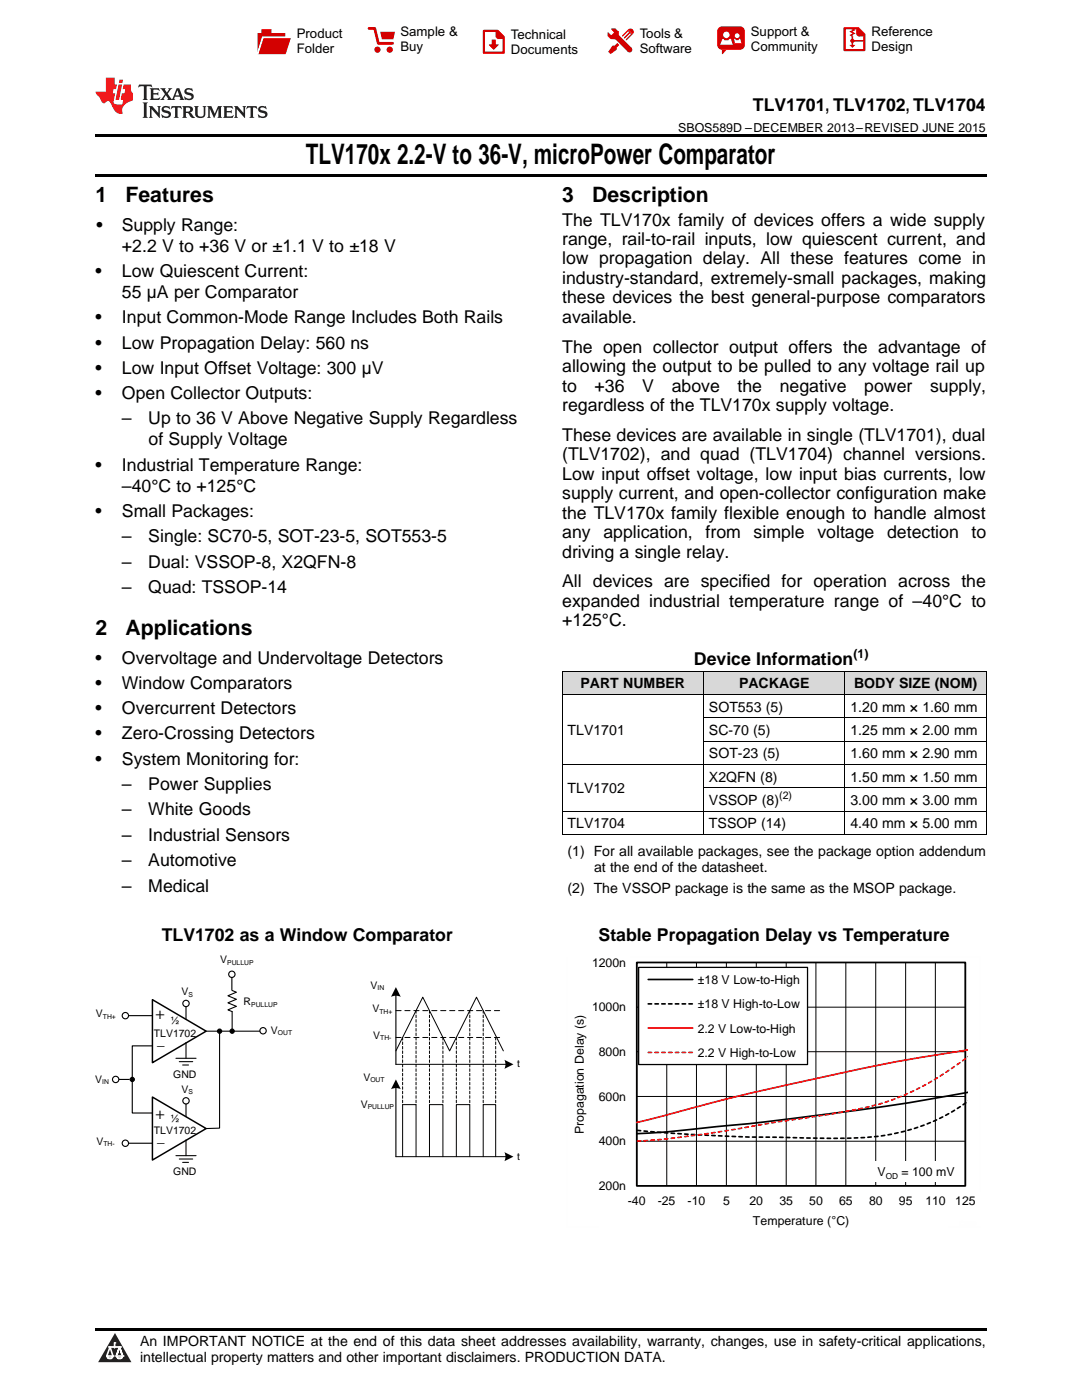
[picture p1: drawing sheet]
<svg xmlns="http://www.w3.org/2000/svg" width="216mm" height="279mm" viewBox="0 0 216 279" stroke-linecap="round" stroke-linejoin="round" font-family="sans-serif">
<g fill="#d8d8d8">
<path d="M112.2 134h28.2v4.6h-28.2z"/>
<path d="M140.4 134h28.2v4.6h-28.2z"/>
<path d="M168.6 134h28.2v4.6h-28.2z"/>
</g>
<path d="M22.9 266l3.3 5.9h-6.6z" fill="#231f20"/>
<path d="M21.3 270.6h1.2l-.3 .5h-.3a.53 .53 0 0 1-.6-.5z" fill-rule="evenodd" fill="#fff"/>
<path d="M21.3 270.6h1.2l-.3 .5h-.3a.53 .53 0 0 1-.6-.5z" fill="none" stroke="#231f20" stroke-width=".33"/>
<path d="M21.3 270.6l1.2 .1-.3 .4h-.5z" fill="none" stroke="#fff" stroke-width=".33"/>
<path d="M22.9 268.9h.1" fill="none" stroke="#fff" stroke-width=".33"/>
<path d="M22.9 268v.9z" fill="#fff"/>
<path d="M22.9 268v.9z" fill="none" stroke="#fff" stroke-width=".33"/>
<circle cx="22.9" cy="268" r=".16" fill="#fff"/>
<path d="M21.8 268.8h.1" fill="none" stroke="#fff" stroke-width=".33"/>
<path d="M21.8 268.8h2.2z" fill="#fff"/>
<path d="M21.8 268.8h2.2z" fill="none" stroke="#fff" stroke-width=".33"/>
<circle cx="24" cy="268.8" r=".16" fill="#fff"/>
<path d="M23.2 270.6h.1" fill="none" stroke="#fff" stroke-width=".33"/>
<path d="M23.8 268.8l-.6 1.8z" fill="#fff"/>
<path d="M23.8 268.8l-.6 1.8z" fill="none" stroke="#fff" stroke-width=".33"/>
<path d="M23.8 268.8l.7 1.8z" fill="#fff"/>
<path d="M23.8 268.8l.7 1.8z" fill="none" stroke="#fff" stroke-width=".33"/>
<path d="M24.4 270.6h.1" fill="none" stroke="#fff" stroke-width=".33"/>
<circle cx="21.3" cy="270.6" r=".16" fill="#fff"/>
<path d="M22 268.8l-.7 1.8z" fill="#fff"/>
<path d="M22 268.8l-.7 1.8z" fill="none" stroke="#fff" stroke-width=".33"/>
<path d="M22 268.8l.5 1.8z" fill="#fff"/>
<path d="M22 268.8l.5 1.8z" fill="none" stroke="#fff" stroke-width=".33"/>
<circle cx="22.5" cy="270.6" r=".16" fill="#fff"/>
<path d="M23.3 270.6h1.2a.63 .63 0 0 1-.6 .5 .63 .63 0 0 1-.6-.5z" fill-rule="evenodd" fill="#fff"/>
<path d="M23.3 270.6h1.2a.63 .63 0 0 1-.6 .5 .63 .63 0 0 1-.6-.5z" fill="none" stroke="#231f20" stroke-width=".33"/>
<path d="M23.3 270.6h1.2l-.4 .5h-.5z" fill="none" stroke="#fff" stroke-width=".33"/>
<path d="M23.2 270.6h.1" fill="none" stroke="#fff" stroke-width=".33"/>
<circle cx="24.5" cy="270.6" r=".16" fill="#fff"/>
<path d="M19 265.1h177.8v.5h-177.8z" fill="#000"/>
<g fill="none" stroke="#000" stroke-width=".2">
<path d="M127.1 192.1h65.5v44.5h-65.5zM133 192.1v44.5M139 192.1v44.5M144.9 192.1v44.5M150.9 192.1v44.5M156.9 192.1v44.5M162.8 192.1v44.5M168.8 192.1v44.5M174.7 192.1v44.5M180.7 192.1v44.5M186.6 192.1v44.5M127.1 218.8h65.5"/>
<path d="M127.1 209.9h65.5M127.1 201h65.5M127.1 227.8h65.5"/>
</g>
<path d="M127.1 192.1h65.5v44.6h-65.5zM193 218l-1.4 .3a683.1 683.1 0 0 1-53.8 7.1l-5.7 .6-5.1 .3" fill="none" stroke="#000" stroke-width=".34"/>
<path d="M127 225.6l7.8 .6 11.5 .6 13.8 .3a99.2 99.2 0 0 0 16.6-.5 36.6 36.6 0 0 0 16.3-6.8" fill="none" stroke="#000" stroke-width=".34" stroke-dasharray=".7 .7"/>
<path d="M193 209.5l-.4 .1a552.2 552.2 0 0 0-47.1 9.6l-18.5 4.8" fill="none" stroke="#f00" stroke-width=".34"/>
<path d="M127 227.8a239.2 239.2 0 0 0 28.4-3.9l4.7-.7a100.2 100.2 0 0 0 18.1-3.8 57.6 57.6 0 0 0 14.8-8.4" fill="none" stroke="#f00" stroke-width=".34" stroke-dasharray=".7 .7"/>
<path d="M127.4 193.1h33.8v19.4h-33.8z" fill-rule="evenodd" fill="#fff"/>
<path d="M127.4 193.1h33.7v19.4h-33.7z" fill="none" stroke="#000" stroke-width=".25"/>
<path d="M129.3 195.5h8.9" fill="none" stroke="#000" stroke-width=".34"/>
<path d="M129.3 200.3h8.9" fill="none" stroke="#000" stroke-width=".34" stroke-dasharray=".7 .7"/>
<path d="M129.3 205.2h8.9" fill="none" stroke="#f00" stroke-width=".34"/>
<path d="M129.3 210h8.9" fill="none" stroke="#f00" stroke-width=".34" stroke-dasharray=".7 .7"/>
<path d="M113.1 191v53.9M125.8 191h69.8M195.6 191v46.8M113.1 244.9h6.4M189.2 244.9h6.4" fill="none" stroke="#fefefe" stroke-width=".2" stroke-dasharray=".4 .1" stroke-linecap="butt"/>
<g fill="#fff">
<path d="M173.8 231.7h18.2v4.1h-18.2z" fill-rule="evenodd"/>
<path d="M70.1 219.4h10.5v2.1h-10.5z" fill-rule="evenodd"/>
</g>
<path d="M70.1 219.4h10.5v2.1h-10.5z" fill="none" stroke="#fff" stroke-width=".22"/>
<path d="M100.1 211.4h3.6v2h-3.6z" fill-rule="evenodd" fill="#fff"/>
<path d="M103.7 211.4h-3.6v2h3.6" fill="none" stroke="#fff" stroke-width=".22"/>
<path d="M100.1 229.8h3.6v2h-3.6z" fill-rule="evenodd" fill="#fff"/>
<path d="M103.7 229.8h-3.6v2h3.6" fill="none" stroke="#fff" stroke-width=".22"/>
<path d="M46.8 199h10.4v2h-10.4z" fill-rule="evenodd" fill="#fff"/>
<path d="M46.8 199h10.4v2h-10.4z" fill="none" stroke="#fff" stroke-width=".22"/>
<path d="M71.9 205.7h8.9v2h-8.9z" fill-rule="evenodd" fill="#fff"/>
<path d="M71.9 205.7h8.9v2h-8.9z" fill="none" stroke="#fff" stroke-width=".22"/>
<path d="M71.9 200.3h8.9v2.1h-8.9z" fill-rule="evenodd" fill="#fff"/>
<path d="M71.9 200.3h8.9v2.1h-8.9z" fill="none" stroke="#fff" stroke-width=".22"/>
<path d="M79 198.5v13.9" fill="none" stroke="#000" stroke-width=".22"/>
<path d="M79 197l1 1.9-.8-.2-1.2 .2z" fill-rule="evenodd" fill="#000"/>
<path d="M19 214.4h4.7v2h-4.7z" fill-rule="evenodd" fill="#fff"/>
<path d="M19 214.4h4.7v2h-4.7" fill="none" stroke="#fff" stroke-width=".22"/>
<path d="M19 226.8h7.5v2h-7.5z" fill-rule="evenodd" fill="#fff"/>
<path d="M19 226.8h7.5v2h-7.5" fill="none" stroke="#fff" stroke-width=".22"/>
<path d="M19 201.4h7.6v2h-7.6z" fill-rule="evenodd" fill="#fff"/>
<path d="M19 201.4h7.6v2h-7.6" fill="none" stroke="#fff" stroke-width=".22"/>
<path d="M52.4 204.7h7.5v2h-7.5z" fill-rule="evenodd" fill="#fff"/>
<path d="M52.4 204.7h7.5v2h-7.5z" fill="none" stroke="#fff" stroke-width=".22"/>
<path d="M30.4 218.9l10.7 6.3-10.7 6.3z" fill="#fff"/>
<path d="M30.4 218.9l10.7 6.3-10.7 6.3z" fill="none" stroke="#000" stroke-width=".3"/>
<circle cx="52.5" cy="205.7" r=".63" fill="#fff"/>
<circle cx="52.5" cy="205.7" r=".63" fill="none" stroke="#000" stroke-width=".22"/>
<circle cx="37.1" cy="219.7" r=".63" fill="#fff"/>
<g fill="none" stroke="#000" stroke-width=".22">
<path d="M37.1 220.3v2.5"/>
<circle cx="37.1" cy="219.7" r=".63"/>
</g>
<path d="M32.9 216.4h8.9v2h-8.9z" fill-rule="evenodd" fill="#fff"/>
<path d="M32.9 216.4h8.9v2h-8.9z" fill="none" stroke="#fff" stroke-width=".22"/>
<path d="M25.6 228.2h4.8" fill="none" stroke="#000" stroke-width=".22"/>
<circle cx="25" cy="228.2" r=".63" fill="#fff"/>
<circle cx="25" cy="228.2" r=".63" fill="none" stroke="#000" stroke-width=".22"/>
<path d="M30.4 199.5l10.7 6.3-10.7 6.3z" fill="#fff"/>
<path d="M30.4 199.5l10.7 6.3-10.7 6.3z" fill="none" stroke="#000" stroke-width=".3"/>
<circle cx="37.1" cy="200.3" r=".63" fill="#fff"/>
<g fill="none" stroke="#000" stroke-width=".22">
<path d="M37.1 200.9v2.5"/>
<circle cx="37.1" cy="200.3" r=".63"/>
</g>
<path d="M32.9 197h8.9v2h-8.9z" fill-rule="evenodd" fill="#fff"/>
<path d="M32.9 197h8.9v2h-8.9z" fill="none" stroke="#fff" stroke-width=".22"/>
<path d="M25.6 202.7h4.8" fill="none" stroke="#000" stroke-width=".22"/>
<circle cx="25" cy="202.7" r=".63" fill="#fff"/>
<g fill="none" stroke="#000" stroke-width=".22">
<path d="M23.7 215.4h2.1M26.4 215.4v6.7h4M30.4 208.7h-4v7.1"/>
<circle cx="25" cy="202.7" r=".63"/>
<circle cx="26.4" cy="215.4" r=".42"/>
</g>
<circle cx="26.4" cy="215.4" r=".42" fill="#000"/>
<circle cx="23.1" cy="215.4" r=".63" fill="#fff"/>
<circle cx="23.1" cy="215.4" r=".63" fill="none" stroke="#000" stroke-width=".22"/>
<path d="M79 209.7l5.4-10.7 5.3 10.7 5.4-10.7 5.3 10.7M79 212.4h22.1" fill="none" stroke="#000" stroke-width=".2"/>
<path d="M100.6 211.5l1.9 .9-1.9 .9 .3-1.1z" fill-rule="evenodd" fill="#000"/>
<path d="M79 201.7h21.4M79 207.1h21.4" fill="none" stroke="#000" stroke-width=".2" stroke-dasharray="1 .7"/>
<path d="M72.6 195.7h5.4v2h-5.4z" fill-rule="evenodd" fill="#fff"/>
<path d="M72.6 195.7h5.4v2h-5.4z" fill="none" stroke="#fff" stroke-width=".22"/>
<path d="M79 216.9v13.9" fill="none" stroke="#000" stroke-width=".22"/>
<g fill="#000">
<path d="M79 215.4l1 2-.8-.2-1.2 .2z" fill-rule="evenodd"/>
<path d="M100.6 229.9l1.9 .9-1.9 .9 .3-1z" fill-rule="evenodd"/>
</g>
<path d="M79 230.8h22.1" fill="none" stroke="#000" stroke-width=".2"/>
<path d="M71.3 214.1h6.7v2h-6.7z" fill-rule="evenodd" fill="#fff"/>
<path d="M71.3 214.1h6.7v2h-6.7z" fill="none" stroke="#fff" stroke-width=".22"/>
<path d="M80.3 230.8v-10.3h2.7v10.3M85.7 230.8v-10.3h2.7v10.3M91.1 230.8v-10.3h2.6v10.3M96.4 230.8v-10.3h2.5v10.3" fill="none" stroke="#000" stroke-width=".2"/>
<path d="M80.3 207.1v13.4M83 201.7v18.8M85.7 201.7v18.8M88.4 207.1v13.4M91.1 207.1v13.4M93.7 201.7v18.8M96.4 201.7v18.8M98.9 207.1v13.4" fill="none" stroke="#000" stroke-width=".2" stroke-dasharray=".5 .4"/>
<path d="M46.3 197.7l.9 .3-1.7 .7 1.7 .7-1.7 .7 1.7 .7-1.7 .7 .8 .4M41.1 205.8h2.7v19.3l-2.7 .1M43.8 205.8h8.1" fill="none" stroke="#000" stroke-width=".21"/>
<circle cx="46.3" cy="194.4" r=".63" fill="#fff"/>
<g fill="none" stroke="#000" stroke-width=".22">
<path d="M46.3 195.1v2.5"/>
<circle cx="46.3" cy="194.4" r=".63"/>
</g>
<path d="M42 190.7h10.5v1.9h-10.5z" fill-rule="evenodd" fill="#fff"/>
<path d="M42 190.7v1.9h10.5v-1.9" fill="none" stroke="#fff" stroke-width=".22"/>
<path d="M46.3 201.9v3.9" fill="none" stroke="#000" stroke-width=".21"/>
<g fill="#000">
<circle cx="43.8" cy="205.8" r=".42"/>
<circle cx="46.3" cy="205.8" r=".42"/>
</g>
<g fill="none" stroke="#000" stroke-width=".22">
<circle cx="43.8" cy="205.8" r=".42"/>
<circle cx="46.3" cy="205.8" r=".42"/>
</g>
<path d="M32.4 232.8h8.9v1.7h-8.9z" fill-rule="evenodd" fill="#fff"/>
<path d="M32.4 234.6v-1.8h8.9v1.8" fill="none" stroke="#fff" stroke-width=".22"/>
<path d="M35.1 230.6h4M35.8 231.3h2.7M36.4 232h1.2M37.1 227.5v3.1" fill="none" stroke="#000" stroke-width=".21"/>
<path d="M32.4 213.4h8.9v2h-8.9z" fill-rule="evenodd" fill="#fff"/>
<path d="M32.4 213.4h8.9v2h-8.9z" fill="none" stroke="#fff" stroke-width=".22"/>
<path d="M35.1 211.2h4M35.8 211.9h2.7M36.4 212.5h1.2M37.1 208.1v3.1" fill="none" stroke="#000" stroke-width=".21"/>
<path d="M112.2 138.6h84.6M112.2 133.9h84.6M112.2 133.9v32.7M140.4 133.9v32.7M168.6 133.9v32.7M196.8 133.9v32.7M112.2 152.6h84.6M140.4 157.2h56.4M140.4 147.9h56.4M140.4 143.2h56.4M112.2 166.5h84.6M112.2 161.9h84.6" fill="none" stroke="#000" stroke-width=".2"/>
<path d="M19 34.8h177.8v.5h-177.8zM19 26.8h177.8v.6h-177.8zM112.2 166.5l.1 .1zM168.5 166.5l.1 .1zM196.7 166.5l.1 .1z" fill="#000"/>
<path d="M27.7 16.9l-.1 .6 .6-.3h.5v.2v2.2l-.2 .4h1l-.2-.4v-2.2v-.2h.5l.6 .3-.2-.6zM29.9 17.6l.2 .4v1.6l-.2 .4h1.9l.1-.6a1.09 1.09 0 0 1-1.3 .1v-.6h.6l.4 .2v-.7l-.2 .2h-.8v-.6l.2-.1a1.01 1.01 0 0 1 1 .3l-.1-.6zM32 17.6l.9 1.2-1 1.2h.9l-.2-.3 .5-.7 .5 .7-.3 .3h1.7l-.2-.3 .1-.4h1l.1 .4-.2 .3h1l-.3-.4-.7-2h-.5l-1 2.2-.8-1.1 .9-1.1h-.9l.2 .2-.4 .7-.4-.7 .2-.2zM35.4 18l.4 1h-.8zM37 17.7a.66 .66 0 0 0-.2 .8 .66 .66 0 0 0 .6 .4l.7 .2 .1 .2a.8 .8 0 0 1-.7 .4 .8 .8 0 0 1-.7-.5l.1 .8 .2-.2a.94 .94 0 0 0 1.1 .1 .94 .94 0 0 0 .4-.9 1.48 1.48 0 0 0-1.3-.6v-.4a1.1 1.1 0 0 1 1.2 .2l-.2-.6-.2 .1-.5-.1zM28.5 20.4l.2 .4v2.3l-.2 .4h1l-.2-.4v-2.3l.2-.4zM29.7 21.2l.2 .4v1.5l-.2 .4h.8l-.3-.4 .1-1.3 1.6 1.8v-2l.2-.4h-.7l.2 .2v1.1l-1.2-1.3zM32.5 21.3a.66 .66 0 0 0-.2 .8 .66 .66 0 0 0 .6 .4l.6 .2 .2 .2a.8 .8 0 0 1-.8 .4 .8 .8 0 0 1-.7-.5l.2 .7 .2-.1a.94 .94 0 0 0 1 .1 .94 .94 0 0 0 .5-1 1.47 1.47 0 0 0-1.3-.6l-.1-.3a1.1 1.1 0 0 1 1.3 .2l-.2-.6-.2 .1-.5-.2zM34.3 21.2l-.2 .6a.64 .64 0 0 1 .8-.3v1.6l-.2 .4h1l-.3-.4 .1-1.6a.66 .66 0 0 1 .8 .3l-.2-.6zM36.3 21.2l.3 .4v1.5l-.3 .4h1l-.2-.2v-.7h.5l.1 .1a.8 .8 0 0 0 1.2 .7l-1-1a.62 .62 0 0 0 .6-.5 .62 .62 0 0 0-.6-.7zM37.1 21.5h.1a.48 .48 0 0 1 .6 0 .48 .48 0 0 1 .1 .6l-.2 .1-.6 .1zM38.7 21.2l.2 .2a2.29 2.29 0 0 0 .4 2 1.05 1.05 0 0 0 1.7-.7v-1.3l.2-.2h-.8l.2 .4v1.1a.61 .61 0 0 1-.6 .6 .61 .61 0 0 1-.6-.6v-1.1l.3-.4zM41.3 21.2l.3 .4v1.5l-.3 .4h.8l-.2-.4v-1.4l.8 1.9 .9-1.9v1.4l-.2 .4h.9l-.2-.4v-1.5l.2-.4h-.8l-.7 1.5-.6-1.5zM44.5 21.2l.2 .4v1.5l-.2 .4h1.9l.2-.6a1.1 1.1 0 0 1-1.4 .2v-.7h.6l.4 .2v-.6l-.2 .1-.8 .1v-.6l.2-.1a1.02 1.02 0 0 1 1.1 .2l-.2-.5zM46.7 21.2l.2 .4v1.5l-.2 .4h.8l-.3-.4 .1-1.3 1.6 1.8v-2l.2-.4h-.7l.2 .2v1.1l-1.2-1.3zM49.3 21.2l-.1 .6a.64 .64 0 0 1 .8-.3v1.6l-.3 .4h1l-.2-.4v-1.6a.66 .66 0 0 1 .8 .3l-.1-.6zM51.7 21.3a.66 .66 0 0 0-.2 .7 .66 .66 0 0 0 .7 .5l.6 .2 .1 .2a.8 .8 0 0 1-.7 .4 .8 .8 0 0 1-.7-.5l.1 .7 .2-.1a.94 .94 0 0 0 1.1 .1 .94 .94 0 0 0 .4-1 1.48 1.48 0 0 0-1.2-.6l-.1-.3a1.1 1.1 0 0 1 1.2 .2l-.2-.6-.1 .1-.6-.2z" fill="#231f20"/>
<path d="M21.1 15.5v2.8h-2v.4l.9 .9a.96 .96 0 0 0 1 1 .59 .59 0 0 1 .5-.4 .59 .59 0 0 1 .5 .3l.4 .8a1.61 1.61 0 0 0 2.1 1.3 1.63 1.63 0 0 1 1.1-2.2l.9-.3v-1.5a1.6 1.6 0 0 1-.4-1.7h-1.4l-.2 .9h.5l-.2 .8h-.5l-.2 1v.3h.5l-.2 .9h-.7a.74 .74 0 0 1-1-.6l.3-1.6h-.5l.2-.8h.5l.1-.9h-.4v-1.4zM23.7 16.9l-.7 3h.8l.6-3zM23.8 15.9l-.1 .7h.7l.2-.7z" fill="#ee1d23"/>
<g fill="#d60000">
<path d="M52.2 5.8h2v.8h2.7v4.2h-5.5v-4.2h.8z" fill-rule="evenodd"/>
<path d="M52.5 7.5h5.6l-1.1 3.3h-5.6z" fill-rule="evenodd"/>
</g>
<path d="M52.4 7.4h5.7v.1h-5.6l-1.1 3.3z" fill-rule="evenodd" fill="#fff"/>
<path d="M52.4 7.4h5.7v.1h-5.6l-1.1 3.3z" fill="none" stroke="#fff" stroke-width=".2"/>
<path d="M73.6 5.7h1.2l.7 2.9h2.8" fill="none" stroke="#d60000" stroke-width=".55"/>
<g fill="#d60000">
<path d="M75.9 6.3h2.9l-.3 1.6h-2.3z" fill-rule="evenodd"/>
<circle cx="75.3" cy="9.9" r=".62"/>
<circle cx="77.8" cy="9.9" r=".62"/>
</g>
<path d="M96.6 6.2h2.7l1.2 1.2v3.1h-3.9z" fill="none" stroke="#d60000" stroke-width=".44"/>
<g fill="#d60000">
<path d="M98.1 7.9h.8v1h.6l-1 1.1-.9-1v-.1h.5z" fill-rule="evenodd"/>
<path d="M98.9 6.2h.4l1.2 1.2v.4h-1.2l-.4-.4z" fill-rule="evenodd"/>
<path d="M122 5.7h.8l.6 .6 .1 .7 2.5 2.5-.7 .8-2.4-2.3-1.1-.2-.6-.6v-.8l.8 .6 .4-.4v-.2l-.4-.5z" fill-rule="evenodd"/>
<path d="M122.2 9.1h.5l.5-.5 .4 .4-.5 .5-.1 .4-1.2 .9-.4-.5z" fill-rule="evenodd"/>
<path d="M125.3 5.9a.67 .67 0 0 1 1 0 .67 .67 0 0 1 0 .9z" fill-rule="evenodd"/>
<path d="M125.3 5.9l1 .9-1.2 1.2h-.2v-.2l.9-.9 .1-.2h-.2l-1 1h-.2v-.2l1-1v-.2h-.2l-1 1h-.2v-.2z" fill-rule="evenodd"/>
<circle cx="125.6" cy="9.9" r=".54"/>
</g>
<path d="M123.4 6.3l-.1 .7" fill="none" stroke="#d60000" stroke-width=".2"/>
<g fill="#d60000">
<path d="M143.4 5.5l.7-.2h3.6a.95 .95 0 0 1 .9 .9v2.8a.95 .95 0 0 1-.9 .9h-3.6a.95 .95 0 0 1-1-.9v-2.8z" fill-rule="evenodd"/>
<path d="M144 9.9h1l-.8 .9h-.2z" fill-rule="evenodd"/>
</g>
<g fill="#fff">
<path d="M146.6 8.6h1.3z"/>
<path d="M144.1 7.8h.3l.1 .2h.8l.2-.2h.3l.4 1.1h-2.5z" fill-rule="evenodd"/>
<path d="M146.5 7.8h.2l.2 .2h.5l.1-.2h.2l.2 .8h-1.3z" fill-rule="evenodd"/>
<circle cx="144.9" cy="6.9" r=".65"/>
<circle cx="147.1" cy="7.1" r=".48"/>
</g>
<path d="M168.5 5.6h2.7l1.3 1.3v3.1h-4z" fill="none" stroke="#d60000" stroke-width=".44"/>
<path d="M170.1 7.3v1.8M170.1 8.1h2.3" fill="none" stroke="#d60000" stroke-width=".3"/>
<g fill="#d60000">
<path d="M170.9 5.6h.3l1.3 1.3v.4h-1.1l-.5-.6z" fill-rule="evenodd"/>
<circle cx="170.1" cy="8.1" r=".42"/>
<circle cx="171.4" cy="6.7" r=".55"/>
</g>
<g fill="#d60000">
<path d="M169.5 9h1.2l-.6 .5z"/>
<path d="M169.8 5.8h.6l.3 .2-.6 .3 .6 .4-.7 .3 .2 .3h-.2l-.5-.3 .6-.3-.6-.4 .6-.3z"/>
</g>
<text font-size="5.6" x="61" y="32.8">TLV170x 2.2-V to 36-V, microPower Comparator</text>
<g font-size="4.2">
<text x="19" y="40.4">1</text>
<text x="25" y="40.4">Features</text>
<text x="112.2" y="40.4">3</text>
<text x="118.2" y="40.4">Description</text>
<text x="19" y="126.8">2</text>
<text x="25" y="126.8">Applications</text>
</g>
<g font-size="3.5">
<text x="150.2" y="22.2">TLV1701, TLV1702, TLV1704</text>
<text x="19.2" y="46.1">•</text>
<text x="24.3" y="46.1">Supply Range:</text>
<text x="112.2" y="45">The TLV170x family of devices offers a wide supply</text>
<text x="24.3" y="50.3">+2.2 V to +36 V or ±1.1 V to ±18 V</text>
<text x="112.2" y="48.9">range, rail-to-rail inputs, low quiescent current, and</text>
<text x="112.2" y="52.8">low propagation delay. All these features come in</text>
<text x="19" y="55.3">•</text>
<text x="24.3" y="55.3">Low Quiescent Current:</text>
<text x="24.3" y="59.5">55 µA per Comparator</text>
<text x="112.2" y="56.7">industry-standard, extremely-small packages, making</text>
<text x="19" y="64.6">•</text>
<text x="24.3" y="64.6">Input Common-Mode Range Includes Both Rails</text>
<text x="112.2" y="60.5">these devices the best general-purpose comparators</text>
<text x="112.2" y="64.4">available.</text>
<text x="19" y="69.6">•</text>
<text x="24.3" y="69.6">Low Propagation Delay: 560 ns</text>
<text x="112.2" y="70.4">The open collector output offers the advantage of</text>
<text x="19" y="74.6">•</text>
<text x="24.3" y="74.6">Low Input Offset Voltage: 300 µV</text>
<text x="112.2" y="74.3">allowing the output to be pulled to any voltage rail up</text>
<text x="19" y="79.6">•</text>
<text x="24.3" y="79.6">Open Collector Outputs:</text>
<text x="112.2" y="78.1">to</text>
<text x="112.2" y="82">regardless of the TLV170x supply voltage.</text>
<text x="118.6" y="78.1">+36</text>
<text x="128.2" y="78.1">V</text>
<text x="134" y="78.1">above</text>
<text x="147.2" y="78.1">the</text>
<text x="155.6" y="78.1">negative</text>
<text x="172.5" y="78.1">power</text>
<text x="185.6" y="78.1">supply,</text>
<text x="24.3" y="84.7">–</text>
<text x="29.6" y="84.7">Up to 36 V Above Negative Supply Regardless</text>
<text x="29.6" y="88.9">of Supply Voltage</text>
<text x="112.2" y="88">These devices are available in single (TLV1701), dual</text>
<text x="19" y="93.9">•</text>
<text x="24.3" y="93.9">Industrial Temperature Range:</text>
<text x="112.2" y="91.9">(TLV1702), and quad (TLV1704) channel versions.</text>
<text x="112.2" y="95.7">Low input offset voltage, low input bias currents, low</text>
<text x="24.3" y="98.1">–40°C to +125°C</text>
<text x="112.2" y="99.6">supply current, and open-collector configuration make</text>
<text x="19" y="103.2">•</text>
<text x="24.3" y="103.2">Small Packages:</text>
<text x="112.2" y="103.5">the TLV170x family flexible enough to handle almost</text>
<text x="112.2" y="107.4">any</text>
<text x="120.4" y="107.4">application,</text>
<text x="140.8" y="107.4">from</text>
<text x="150.4" y="107.4">simple</text>
<text x="163.1" y="107.4">voltage</text>
<text x="177" y="107.4">detection</text>
<text x="193.9" y="107.4">to</text>
<text x="24.3" y="108.2">–</text>
<text x="24.3" y="113.3">–</text>
<text x="29.6" y="108.2">Single: SC70-5, SOT-23-5, SOT553-5</text>
<text x="29.6" y="113.3">Dual: VSSOP-8, X2QFN-8</text>
<text x="112.2" y="111.3">driving a single relay.</text>
<text x="24.3" y="118.4">–</text>
<text x="29.6" y="118.4">Quad: TSSOP-14</text>
<text x="112.2" y="117.2">All devices are specified for operation across the</text>
<text x="112.2" y="121.1">expanded industrial temperature range of –40°C to</text>
<text x="112.2" y="125">+125°C.</text>
<text x="19" y="132.5">•</text>
<text x="19" y="137.5">•</text>
<text x="24.3" y="132.5">Overvoltage and Undervoltage Detectors</text>
<text x="24.3" y="137.5">Window Comparators</text>
<text x="138.5" y="132.7">Device Information</text>
<text x="19" y="142.6">•</text>
<text x="24.3" y="142.6">Overcurrent Detectors</text>
<text x="19" y="147.6">•</text>
<text x="24.3" y="147.6">Zero-Crossing Detectors</text>
<text x="19" y="152.6">•</text>
<text x="24.3" y="152.6">System Monitoring for:</text>
<text x="24.3" y="157.7">–</text>
<text x="29.6" y="157.7">Power Supplies</text>
<text x="24.3" y="162.7">–</text>
<text x="24.3" y="167.8">–</text>
<text x="29.6" y="162.7">White Goods</text>
<text x="29.6" y="167.8">Industrial Sensors</text>
<text x="24.3" y="172.9">–</text>
<text x="29.6" y="172.9">Automotive</text>
<text x="24.3" y="178">–</text>
<text x="29.6" y="178">Medical</text>
<text x="32.3" y="187.7">TLV1702 as a Window Comparator</text>
<text x="119.5" y="187.7">Stable Propagation Delay vs Temperature</text>
</g>
<g font-size="3.3">
<text x="31.1" y="203.4">+</text>
<text x="31.1" y="223.4">+</text>
</g>
<g font-size="3">
<text x="31.3" y="208.6">_</text>
<text x="31.3" y="228">_</text>
</g>
<g font-size="2.8">
<text x="115.8" y="137.4">PART NUMBER</text>
<text x="147.5" y="137.4">PACKAGE</text>
<text x="170.4" y="137.4">BODY SIZE (NOM)</text>
<text x="141.5" y="142">SOT553 (5)</text>
<text x="169.7" y="142">1.20 mm × 1.60 mm</text>
<text x="113.2" y="146.7">TLV1701</text>
<text x="141.5" y="146.7">SC-70 (5)</text>
<text x="169.7" y="146.7">1.25 mm × 2.00 mm</text>
<text x="141.5" y="151.3">SOT-23 (5)</text>
<text x="141.5" y="156">X2QFN (8)</text>
<text x="169.7" y="151.3">1.60 mm × 2.90 mm</text>
<text x="169.7" y="156">1.50 mm × 1.50 mm</text>
<text x="113.2" y="158.3">TLV1702</text>
<text x="141.5" y="160.7">VSSOP (8)</text>
<text x="169.7" y="160.7">3.00 mm × 3.00 mm</text>
<text x="113.2" y="165.3">TLV1704</text>
<text x="141.5" y="165.3">TSSOP (14)</text>
<text x="169.7" y="165.3">4.40 mm × 5.00 mm</text>
<text x="113.2" y="170.8">(1) For all available packages, see the package option addendum</text>
<text x="118.5" y="174">at the end of the datasheet.</text>
<text x="113.2" y="178.2">(2) The VSSOP package is the same as the MSOP package.</text>
<text x="27.9" y="268.6">An IMPORTANT NOTICE at the end of this data sheet addresses availability, warranty, changes, use in safety-critical applications,</text>
<text x="27.9" y="271.8">intellectual property matters and other important disclaimers. PRODUCTION DATA.</text>
</g>
<g font-size="2.6">
<text x="59.2" y="7.6">Product</text>
<text x="59.2" y="10.6">Folder</text>
<text x="79.9" y="7.3">Sample &amp;</text>
<text x="79.9" y="10.2">Buy</text>
<text x="102" y="7.8">Technical</text>
<text x="102" y="10.8">Documents</text>
<text x="127.6" y="7.6">Tools &amp;</text>
<text x="127.6" y="10.6">Software</text>
<text x="149.8" y="7.2">Support &amp;</text>
<text x="149.8" y="10.2">Community</text>
<text x="173.9" y="7.3">Reference</text>
<text x="173.9" y="10.2">Design</text>
</g>
<g font-size="2.5">
<text x="135.3" y="26.3">SBOS589D –DECEMBER 2013–REVISED JUNE 2015</text>
<text x="170.3" y="131.3">(1)</text>
<text x="118.1" y="192.9">1200n</text>
<text x="139.2" y="196.4">±18 V Low-to-High</text>
<text x="118.1" y="201.8">1000n</text>
<text x="139.2" y="201.2">±18 V High-to-Low</text>
<text x="139.2" y="206.1">2.2 V Low-to-High</text>
<text x="119.5" y="210.8">800n</text>
<text x="139.2" y="210.9">2.2 V High-to-Low</text>
<text x="119.5" y="219.7">600n</text>
<text x="116.5" y="226.3" transform="rotate(-90 116.5 226.3)">Propagation Delay (s)</text>
<text x="119.5" y="228.6">400n</text>
<text x="119.5" y="237.5">200n</text>
<text x="175.1" y="234.6">V</text>
<text x="179.9" y="234.6">= 100 mV</text>
<text x="125.3" y="240.5">-40</text>
<text x="131.3" y="240.5">-25</text>
<text x="137.2" y="240.5">-10</text>
<text x="144.3" y="240.5">5</text>
<text x="149.6" y="240.5">20</text>
<text x="150.2" y="244.4">Temperature (°C)</text>
<text x="155.5" y="240.5">35</text>
<text x="161.5" y="240.5">50</text>
<text x="167.4" y="240.5">65</text>
<text x="173.4" y="240.5">80</text>
<text x="179.4" y="240.5">95</text>
<text x="184.6" y="240.5">110</text>
<text x="190.6" y="240.5">125</text>
</g>
<g font-size="2.1">
<text x="155.5" y="159.5">(2)</text>
<text x="43.9" y="192.3">V</text>
<text x="73.9" y="197.3">V</text>
<text x="19.1" y="203">V</text>
<text x="36.2" y="198.6">V</text>
<text x="48.6" y="200.6">R</text>
<text x="74.3" y="202">V</text>
<text x="30.7" y="206.9">TLV1702</text>
<text x="34.1" y="204.4">½</text>
<text x="54" y="206.3">V</text>
<text x="74.5" y="207.3">V</text>
<text x="34.6" y="215">GND</text>
<text x="72.5" y="215.7">V</text>
<text x="103.2" y="213">t</text>
<text x="19" y="216.1">V</text>
<text x="36.2" y="218.1">V</text>
<text x="72" y="221.1">V</text>
<text x="30.7" y="226.3">TLV1702</text>
<text x="34.1" y="223.8">½</text>
<text x="19.3" y="228.4">V</text>
<text x="103.2" y="231.5">t</text>
<text x="34.6" y="234.5">GND</text>
</g>
<text font-size="1.7" x="176.8" y="235.2">OD</text>
<g font-size="1.4">
<text x="45.3" y="192.6">PULLUP</text>
<text x="75.3" y="197.6">IN</text>
<text x="20.5" y="203.3">TH+</text>
<text x="37.6" y="198.9">S</text>
<text x="50.1" y="200.9">PULLUP</text>
<text x="75.7" y="202.3">TH+</text>
<text x="55.4" y="206.6">OUT</text>
<text x="75.9" y="207.6">TH-</text>
<text x="20.4" y="216.3">IN</text>
<text x="37.6" y="218.4">S</text>
<text x="73.4" y="221.4">PULLUP</text>
<text x="73.9" y="216">OUT</text>
<text x="20.7" y="228.7">TH-</text>
</g>
</svg>
